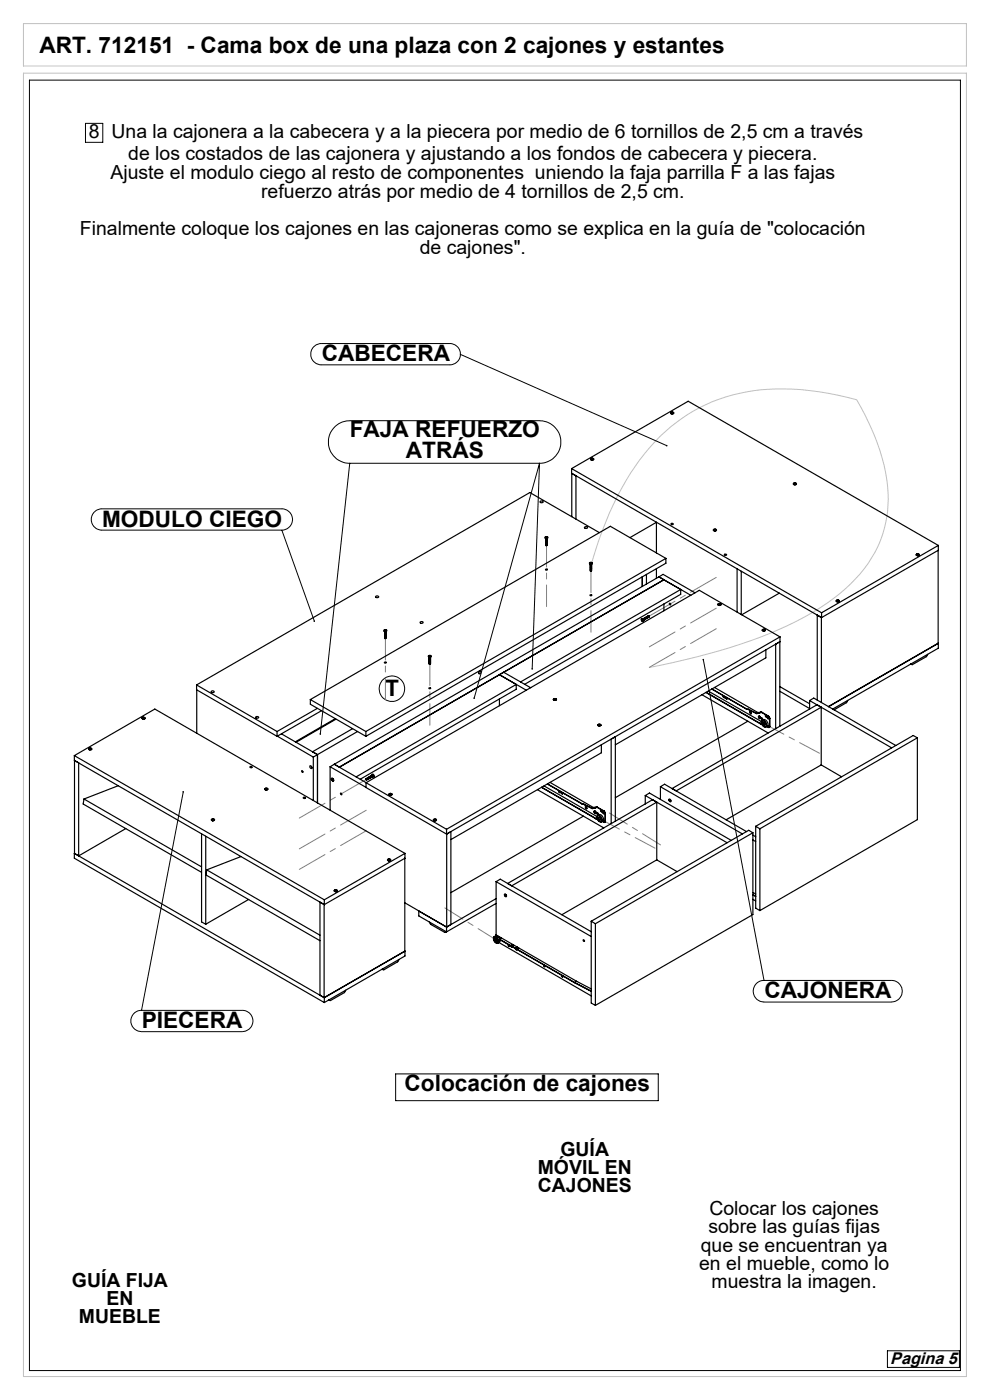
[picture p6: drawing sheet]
<svg xmlns="http://www.w3.org/2000/svg" width="210mm" height="297mm" viewBox="0 0 210 297" stroke-linecap="round" stroke-linejoin="round" font-family="sans-serif">
<path d="M5 15.5h200v276.5h-200zM5 5h200v9h-200zM125.4 119.6a66.7 66.7 0 0 1 11.3-23.4 35.5 35.5 0 0 1 29.5-13.7 61.1 61.1 0 0 1 15.5 2.3 45.3 45.3 0 0 1 6.7 19.8 24.7 24.7 0 0 1-9.1 20.4 62.6 62.6 0 0 1-22.2 11.7 160 160 0 0 1-19.4 4.9" fill="none" stroke="#c0c0c0" stroke-width=".21"/>
<g fill="none" stroke="#000" stroke-width=".21">
<path d="M6.2 17h197.5v273.8h-197.5zM18.1 26.2h3.7v4h-3.7zM66.5 73.7a2.23 2.23 0 0 1 1.7-.8h27.2a2.26 2.26 0 0 1 2.3 2.2 2.26 2.26 0 0 1-2.3 2.3h-27.2a2.25 2.25 0 0 1-2.1-1.3 2.25 2.25 0 0 1 .4-2.4zM97.6 75.2l43.8 19.3M74.2 98.3a4.5 4.5 0 0 1-4.5-4.5 4.5 4.5 0 0 1 4.5-4.6h40.2a4.5 4.5 0 0 1 4.6 4.6 4.5 4.5 0 0 1-4.6 4.5M74.2 98.3h40.2M74.2 98.3l-6.3 57.4M114.4 98.3l-13.8 49.8M114.4 98.3l-1.5 43.6M19.9 108.7a2.23 2.23 0 0 1 1.7-.8h38.2a2.26 2.26 0 0 1 2.3 2.3 2.26 2.26 0 0 1-2.3 2.3h-38.2a2.27 2.27 0 0 1-2-1.4 2.27 2.27 0 0 1 .3-2.4zM59.8 112.5l6.9 19.3M149.2 139.9l12.9 68.1"/>
<path d="M38.9 168l-8.9 46.3M28.6 214.8l1.2-.5h21.6a2.26 2.26 0 0 1 2.3 2.3 2.26 2.26 0 0 1-2.3 2.3h-21.4a2.28 2.28 0 0 1-2.1-1.6 2.28 2.28 0 0 1 .7-2.5zM160.5 208.6a2.08 2.08 0 0 1 1.6-.6h27a2.29 2.29 0 0 1 2.3 2.3 2.29 2.29 0 0 1-2.3 2.3h-27a2.3 2.3 0 0 1-2.2-1.5 2.3 2.3 0 0 1 .6-2.5zM83.9 227.8h55.7v5.7h-55.7zM188.2 286.6h15.3v3.5h-15.3z"/>
<circle cx="83.1" cy="146.1" r="2.7"/>
</g>
<path d="M115.9 115.7v13M81.8 135.4v13M125.4 121.2v12.9M91.2 140.9v13M129.2 172.5l10.9 6.8M105.2 199.4l-10.8-6.8" fill="none" stroke="#808080" stroke-width=".21" stroke-dasharray="15.2 1.3 1.3 1.3" stroke-dashoffset="10.7"/>
<path d="M137.7 130.7l14.2-8.2M137.7 137.2l14.2-8.2M137.7 141.6l14.2-8.2M77.7 165.4l-14.2 8.2M77.7 171.9l-14.2 8.2M77.7 176.2l-14.2 8.2" fill="none" stroke="#808080" stroke-width=".21" stroke-dasharray="15.2 1.3 1.3 1.3" stroke-dashoffset="8.9"/>
<path d="M162.1 153.5l11.7 6.3M138.9 179.9l-11.7-6.2" fill="none" stroke="#808080" stroke-width=".21" stroke-dasharray="15.2 1.3 1.3 1.3" stroke-dashoffset="10.5"/>
<path d="M141.3 94.4v.2l.1 .1 .2-.2zM149 139.8a.17 .17 0 0 0 .1 .3 .18 .18 0 0 0 .3-.2 .17 .17 0 0 0-.2-.1v.1v-.1zM66.6 131.7v.2l.1-.1v.1h.1v-.2zM38.7 167.9l.1 .2 .2-.1-.1-.2v.2v-.2zM100.5 148l-.1 .2 .1 .1 .1-.2v.2a.16 .16 0 0 0 .1-.2 .16 .16 0 0 0-.2-.1zM112.7 141.8l.2 .3a.17 .17 0 0 0 .1-.3 .17 .17 0 0 0-.3 0zM67.8 155.6l.1 .3v-.2v.2l.2-.1-.1-.2z" fill="#000"/>
<g fill="none" stroke="#000" stroke-width=".25">
<path d="M121.2 99.4v1l53.1 30.6M121.2 99.4l53.1 30.6M121.2 99.4l24.8-14.3 53 30.6M125.3 97.3h.1a.26 .26 0 0 1 .4-.1 .26 .26 0 0 1 .1 .3l-.2 .1a.27 .27 0 0 1-.3 0 .27 .27 0 0 1-.1-.3zM125.3 97.3l.2-.1a.27 .27 0 0 1 .3 0 .27 .27 0 0 1 .1 .3l-.1 .1a.26 .26 0 0 1-.4 0 .26 .26 0 0 1-.1-.3zM125.5 97.4v.1M125.7 97.3l-.2 .1M125.7 97.3l-.1 .2-.1-.1M125.7 97.3v.2M142.3 87.5h.1a.26 .26 0 0 1 .3-.1 .26 .26 0 0 1 .1 .3l-.1 .1a.27 .27 0 0 1-.3 0 .27 .27 0 0 1-.1-.3zM142.3 87.5h.1a.28 .28 0 0 1 .3-.1 .28 .28 0 0 1 .2 .3l-.2 .1a.26 .26 0 0 1-.3 0 .26 .26 0 0 1-.1-.3zM142.5 87.6h.1"/>
<path d="M142.5 87.6l.2 .1M142.5 87.6v.1M142.6 87.6l.1 .1M142.6 87.6v.1M114.6 106.4l.2-.1a.26 .26 0 0 1 .3 0 .26 .26 0 0 1 .1 .3h-.5l-.2-.1zM115.6 113.9h.1a.3 .3 0 0 1 .4-.1 .3 .3 0 0 1 0 .5 .3 .3 0 0 1-.4-.1zM115.7 114.2h.1M115.7 114h.2M115.7 114.1h.1M115.8 114.2l.1 .2 .2-.2M115.8 113.9l.1 .1M115.8 113.9l-.1 .1"/>
<path d="M115.8 113.9v.1M115.8 114.3h.1M115.8 115.6h.2M115.8 115.4h.2M115.8 115.3h.2M115.8 114.6h.2M115.8 114.5h.2M115.8 114.3h.2M115.8 114.9h.1M115.9 114l-.2 .1M115.9 114v.1M115.9 114.1h-.1"/>
<path d="M116 114v.1M116 114l.1 .1h-.2M116 114l-.1 .1M116 115.1l-.2 .1M116 115h-.2M116 114.9h-.2M116 113.9v.1M116 113.9l-.1 .1M116.1 114.6l-.1 .2-.3-.1 .3-.1-.1 .2h-.1M116.1 115.5l-.1 .2-.3-.1h.3v.2l-.2-.1M116.1 115.4l-.1 .2-.3-.1h.3M116.1 115.2l-.1 .2h-.3h.3"/>
<path d="M116.1 115.1l-.1 .2h-.3l.3-.1M116.1 115l-.1 .1h-.3h.3M116.1 114.8l-.1 .2h-.3l.3-.1M116.1 114.7l-.1 .2h-.3l.3-.1M116.1 114.4l-.1 .2h-.3l.3-.1M116.1 114.3l-.1 .2-.3-.1h.3M116.1 114.2h-.3M121.3 109.6v-9.2l.9 .5v9.2M124 111.8h.1a.3 .3 0 0 1 .4-.1 .3 .3 0 0 1 0 .4 .3 .3 0 0 1-.4-.1zM125 119.4l.2-.1a.28 .28 0 0 1 .3 0 .28 .28 0 0 1 .1 .3l-.1 .1a.28 .28 0 0 1-.3 0 .28 .28 0 0 1-.2-.3zM125.1 119.6l.1 .1M125.2 119.4l.1 .2"/>
<path d="M125.2 119.4h.1M125.2 119.4l.1 .1M125.3 119.7h.1M125.3 119.9v.1M125.3 119.5l-.1 .1 .1-.1M125.3 119.5h.1M125.3 119.4v.1M125.4 119.9l-.1 .1M125.4 119.8h-.1M125.4 119.5v.1M125.4 119.5l.1 .1-.2-.1M125.4 119.5h-.1"/>
<path d="M125.4 119.4v.1M125.4 119.4h-.1M125.4 119.4h.1M125.5 119.7l-.2 .2h-.1a.18 .18 0 0 1 .2-.1 .18 .18 0 0 1 0 .3 .18 .18 0 0 1-.2-.1h.2M125.5 119.7l-.2 .1-.1-.1M125.6 119.6l-.4 .1M127.1 113l-14.7-8.5-70.7 40.8M133.6 114l5.6-3.2v6.5M141.3 118.5v1l-63.7 36.7M141.3 118.5l-63.7 36.7M141.3 118.5l-11.8-6.8-63.7 36.7M151.3 112.4l.3-.1a.22 .22 0 0 1 .3 0 .22 .22 0 0 1 0 .3h-.4z"/>
<path d="M151.3 112.4l.1-.1a.3 .3 0 0 1 .5-.1 .3 .3 0 0 1 0 .5 .3 .3 0 0 1-.5-.1zM151.6 112.4h.1M151.6 112.4v.1l.2-.1h-.1M151.6 112.4v.1M151.7 112.4v.1M153.7 117.6l.3-.1 .1 .3h-.4zM168.3 102.6l.1-.1a.28 .28 0 0 1 .4-.1 .28 .28 0 0 1 0 .5 .28 .28 0 0 1-.4-.1zM168.4 102.5h.4a.21 .21 0 0 1 .1 .3 .21 .21 0 0 1-.3 .1 .22 .22 0 0 1-.3-.1 .22 .22 0 0 1 .1-.3zM168.5 102.6h.2M168.5 102.6v.1h.2v-.1M168.5 102.6v.1M168.7 102.6v.1"/>
<path d="M194.3 117.6l.3-.1a.24 .24 0 0 1 .3 0 .24 .24 0 0 1 0 .3l-.3 .1zM194.4 117.5h.2a.24 .24 0 0 1 .3 0 .24 .24 0 0 1 0 .3l-.1 .1a.24 .24 0 0 1-.4 0 .24 .24 0 0 1 0-.4zM194.6 117.6v.2M194.7 117.6h-.1M194.7 117.6l.1 .2-.2-.2M194.7 117.6v.2M199 115.7v21.8l-22.4 12.9M199 115.7l-24.7 14.3M199 116.7l-24.7 14.3M79.7 126.5l.2-.1a.22 .22 0 0 1 .3 0 .22 .22 0 0 1 0 .3l-.4 .1zM81.4 133.7l.2-.1a.28 .28 0 0 1 .3 0 .28 .28 0 0 1 .1 .3h-.1a.28 .28 0 0 1-.3 .1 .28 .28 0 0 1-.2-.3zM81.5 133.9l.1 .1"/>
<path d="M81.6 133.7h.1M81.6 133.7l.1 .1M81.7 134h.1M81.7 135.3h.1M81.7 134.5h.1M81.7 134.3h.1M81.7 135.5h.1M81.7 133.8h.1M81.7 134.1h.1M81.7 134.9h.1M81.7 135.4v.1M81.7 133.8h-.1h.1"/>
<path d="M81.7 133.7v.1M81.8 135.1l-.1 .1M81.8 135h-.1M81.8 134.9h-.1M81.8 134.7l-.1 .1M81.8 134.6h-.1M81.8 134.2h-.1M81.8 134.1h-.1M81.8 135.4v.1M81.8 133.8h.1h-.2M81.8 133.8h-.1M81.8 133.7v.1"/>
<path d="M81.8 133.7h-.1M81.9 135.3l-.1 .1h-.2h.2M81.9 135.1l-.2 .2h-.1l.2-.1M81.9 135l-.2 .2-.1-.1h.2M81.9 134.8l-.1 .2h-.2l.2-.1M81.9 134.7l-.1 .2-.2-.1h.2M81.9 134.6l-.1 .2-.2-.1h.2M81.9 134.4l-.1 .2h-.2l.2-.1M81.9 134.3l-.1 .2-.2-.1h.2M81.9 134.2l-.2 .2-.1-.1h.2M81.9 134l-.2 .2h-.1l.2-.1M81.9 133.9l-.2 .2-.1-.1"/>
<path d="M82 133.9l-.4 .1M89.1 132l.1-.1a.3 .3 0 0 1 .4-.1 .3 .3 0 0 1 0 .5 .3 .3 0 0 1-.4-.1zM90.9 139.1h.1a.27 .27 0 0 1 .3-.1 .27 .27 0 0 1 .1 .3l-.3 .1zM90.9 139.3l.2 .1M91.1 139.1l.1 .1M91.1 139.1v.1M91.1 139.4h.1M91.1 139.7h.1M91.1 139.2v.1M91.1 139.2h.1M91.2 139.2l.1-.1-.3 .2 .2-.1M91.2 139.2l.1 .1-.1-.1"/>
<path d="M91.2 139.2h.1M91.2 139.2v.1M91.3 139.9h-.2M91.3 139.8h-.2M91.3 139.6l-.2 .1M91.3 139.5h-.2M91.3 139.9l-.1 .2-.2-.1h.3M91.3 139.7l-.1 .2h-.2l.3-.1M91.3 139.6v.2l-.3-.1h.3M91.3 139.4l-.1 .3-.2-.1h.3M91.3 139.4l-.1 .1-.1-.1M91.4 139.3l-.3 .1"/>
<path d="M125.2 126.2h.3a.17 .17 0 0 1-.2 .2 .17 .17 0 0 1-.1-.2zM125.3 121h.1M125.3 120.3h.1M125.3 120.2h.1M125.3 120h.1M125.3 121.1h.1M125.3 120.5h.1M125.3 120.9h.1M125.4 120.9h-.1M125.4 120.7l-.1 .1M125.4 120.6h-.1M125.4 120.4l-.1 .1"/>
<path d="M125.5 121l-.1 .1h-.2h.2M125.5 120.7l-.2 .2-.1-.1a.18 .18 0 0 1 .2-.1 .18 .18 0 0 1 0 .3 .18 .18 0 0 1-.2 0l.2-.1M125.5 120.5l-.1 .2h-.2l.2-.1M125.5 120.2l-.1 .1h-.2h.3l-.1 .2-.2-.1 .3 .1-.3 .1v-.1h.2M125.5 120l-.1 .2h-.2l.2-.1M136.1 131.3l.2 .1a.23 .23 0 0 1 .2 .2 .23 .23 0 0 1-.2 .2l-.3-.3zM136.1 131.5l.3 .1M136.1 131.5l.1 .1M136.2 131.5h.1M136.2 131.5h-.1M136.2 131.6v.1M136.2 131.3l.3 .2"/>
<path d="M136.2 122.4v2M136.3 131.6l.1 .1zM136.3 131.5l-.1-.1v.3M136.3 131.5l-.1 .1M136.3 131.7h-.1M136.3 131.3h.2v.2M136.4 131.3h.2l.1 .2-.2-.2M136.4 131.4l.1 .1M136.5 131.3l.1 .2M136.5 131.5h.1M136.5 131.5v.2M136.5 131.2h.2l.1 .2-.2-.2"/>
<path d="M136.6 131.3l.1 .1M136.7 131.2l.1 .1M136.8 131.1l.1 .1M136.9 131.1l.1 .2a.17 .17 0 0 0-.1-.3 .17 .17 0 0 0-.2 .2 .17 .17 0 0 0 .2 .2l-.2-.3-.1 .1M136.9 131.1l.2 .1M136.9 131.2v.1M137 131l.2-.1 .1 .3a.17 .17 0 0 1-.2-.2 .17 .17 0 0 1 .2-.2 .17 .17 0 0 1 .1 .3l-.2-.1 .1-.2 .1 .2M137 131l.1 .2v-.1h-.2M137 131.2h.1M137.1 131l.1 .1M137.1 121.8v2.1M137.2 130.9l.1 .2"/>
<path d="M137.3 130.8l.2-.1 .1 .2-.2-.1M137.3 130.8l.2 .2-.1-.2h-.2M137.4 130.8l.1 .1M137.4 130.7h.3l.1 .2-.2-.2M137.5 130.7l.1 .2M137.6 130.7h.2l-.1 .1M139.2 120.6v2.1M139.8 122.4l6.7 3.9M139.8 122.4l.9-.6 6.7 4M139.8 122.4l1 .6M139.8 122.4l-68.9 39.7M140.8 123l-68.8 39.7-1.1-.6"/>
<path d="M140.8 123h.1M140.8 128.1v1.5M140.8 123l-33.9 19.6M140.8 123l3.6 2.1M144.4 125.1l-34 19.6M144.4 125.1v1l-33.1 19.1M152.3 128.1h.2a.26 .26 0 0 1 .3 0 .26 .26 0 0 1 .1 .2l-.5 .1-.1-.1zM152.4 128.1h.1a.23 .23 0 0 1 .3 0 .23 .23 0 0 1 .1 .3h-.2a.24 .24 0 0 1-.3 0 .24 .24 0 0 1 0-.3zM152.5 128.2h.2M152.5 128.2v.1M152.7 128.2l-.2 .1M152.7 128.2v.1"/>
<path d="M156.4 120.7v9.2M157.2 121.2v9.1M161.7 133.6h.1a.3 .3 0 0 1 .4-.2 .3 .3 0 0 1 0 .5 .3 .3 0 0 1-.4-.1zM161.7 133.6l.3-.1a.23 .23 0 0 1 .3 .2 .23 .23 0 0 1-.3 .2l-.3-.1zM162 133.6l-.1 .1 .2-.1M162 133.6h.1M162 133.6v.1M162.1 133.6v.1M162.5 137.9v1.7l-32 18.4M165.3 125.8l-8 4.6M165.5 135.1l-17.2-9.9-70.7 40.8M165.5 135.1v1l-70.8 40.8"/>
<path d="M165.5 135.1l-70.8 40.8M174.2 131l-.8-.5v18M174.3 130l-.1 19M177.4 127.4l.1-.1a.28 .28 0 0 1 .4 0 .28 .28 0 0 1 0 .4 .28 .28 0 0 1-.4-.1zM177.4 127.4l.2-.1a.23 .23 0 0 1 .3 0 .23 .23 0 0 1 .1 .3h-.1a.29 .29 0 0 1-.3 .1 .29 .29 0 0 1-.2-.3zM177.6 127.4h.1M177.6 127.4v.1l.2 .1-.1-.2M177.6 127.4v.1M177.7 127.4v.2M196.8 138.8l-.3 .5-3 1.7-.2-.2M18.8 158.8l.2-.1a.24 .24 0 0 1 .3 0 .24 .24 0 0 1 .1 .3l-.4 .1zM18.8 158.8l.2-.1a.23 .23 0 0 1 .3 0 .23 .23 0 0 1 .1 .3h-.1a.29 .29 0 0 1-.3 .1 .29 .29 0 0 1-.2-.3z"/>
<path d="M19 158.8v.1l.2 .1v-.2M19 158.8h.2M19 158.8v.1M19.2 158.8v.2M30.2 152.3l.2-.1a.23 .23 0 0 1 .3 0 .23 .23 0 0 1 0 .3 .29 .29 0 0 1-.4 .1 .29 .29 0 0 1-.1-.3zM30.2 152.3v-.1a.28 .28 0 0 1 .5-.1 .28 .28 0 0 1 0 .5 .28 .28 0 0 1-.5-.1zM30.3 152.3v.1h.3l-.1-.1M30.3 152.3h.2M30.3 152.3v.1M30.5 152.3v.1M41.7 145.3l17.1 9.9M41.7 145.3v1l17.1 9.9"/>
<path d="M41.7 146.4v9.1M44.8 146.7l.2-.1a.22 .22 0 0 1 .3 0 .22 .22 0 0 1 0 .3h-.4zM54.2 152.1h.6a.3 .3 0 0 1-.3 .3 .3 .3 0 0 1-.3-.3zM58.8 155.2v1M58.8 156.2l7.7 4.4M59.7 155.7l7.6 4.4M65.8 148.4l11.8 6.8M65.8 148.4v1l11.8 6.8M67.3 150.3l-8.5 4.9M68.2 150.8l-9.4 5.4M71.1 152.5l-8.4 4.9M71.3 152.6l-8.5 4.9"/>
<path d="M74.8 154.6l-8.5 4.9 1 .6M75.8 155.2l-8.5 4.9M77.6 155.2v1M81.5 140.5h.4a.18 .18 0 0 1-.2 .2 .18 .18 0 0 1-.2-.2zM90.9 146l.3-.1 .2 .1zM91.1 140.9h.1M91.1 140.2h.2M91.1 140h.2M91.1 140.6h.1M91.3 140.7l-.2 .1M91.3 140.6h-.2M91.3 140.4l-.2 .1"/>
<path d="M91.3 140.3h-.2M91.3 140.9h-.2M91.3 140.7l-.1 .2-.2-.1h.3M91.3 140.5v.2h-.3l.3-.1M91.3 140.4l-.1 .2-.2-.1h.3M91.3 140.3l-.1 .2-.2-.1h.3M91.3 140.2l-.1 .1h-.2h.3M91.3 140l-.1 .2h-.2l.3-.1M101.7 142.4a.19 .19 0 0 1 .3 0 .19 .19 0 0 1 0 .3 .24 .24 0 0 1-.1 .2 .24 .24 0 0 1-.3-.1zM105.9 143.1v.1M105.9 148.3v1.4M105.9 143.1l5.8 3.3"/>
<path d="M105.9 143.2l3.6 2M106.9 142.6l-1 .5M106.9 142.6l5.7 3.3M109.5 145.2v1l-33.1 19.1M109.5 145.2l-34 19.6M117.4 148.3l.2-.1a.26 .26 0 0 1 .3 0 .26 .26 0 0 1 .1 .3l-.5 .1zM117.4 148.3l.3-.1a.22 .22 0 0 1 .3 0 .22 .22 0 0 1 0 .3h-.5zM117.7 148.3l-.1 .1h.3l-.1-.1M117.7 148.3h.1M117.7 148.3v.1M117.8 148.3v.1M126.8 153.7h.1a.3 .3 0 0 1 .4-.1 .3 .3 0 0 1 0 .5 .3 .3 0 0 1-.4-.2z"/>
<path d="M126.9 153.7l.1-.1a.25 .25 0 0 1 .3 0 .25 .25 0 0 1 .1 .3l-.1 .1a.28 .28 0 0 1-.3 0 .28 .28 0 0 1-.1-.3zM127.1 153.7l-.1 .2 .2-.1M127.1 153.7l.1 .1M127.1 153.7v.2M127.2 153.8v.1M127.6 158v1.7l-32 18.4M148.9 147.4l14 8.1M149.7 146.9l11.6 6.7M149.8 146.9l11.5 6.6M150.2 146.6l11.3 6.5M151 146.2l7.3 4.2M151.6 145.8l9.2 5.4"/>
<path d="M153.4 147.6v.3l.3 .2v-.3M153.5 147.6l.2 .4M154.2 148.1v.2h-.1l-.1-.3 .2 .3M158.3 150.4l.5 .1M158.3 150.4h.1M158.6 153l-28.1 16.2M158.8 150.5l1.7 .9 .6-.1M158.8 150.5h.1M158.8 150.5l1.7 .8M159.1 150.8v-.1v.4M159.1 150.8v.4M159.1 151.1l.2 .3"/>
<path d="M159.1 150.8h.1M159.1 151.1v.1M159.3 150.8v.6l-.2-.2M160.8 151.2l-.3 .1M160.9 151.9a.28 .28 0 0 1 .4 .2 .28 .28 0 0 1-.2 .4zM161 152.1h.1M161 152.1l.1 .1M161 152.1l.3 .1M161.1 152.1v-.1v.3M161.1 152.2v.1M161.1 152.2h.2M161.1 151.2l-.6 .1"/>
<path d="M161.1 151.2v.1M161.1 152.1h.1M161.1 152.3h.1M161.2 152.2h-.1M161.3 153.5h.1M161.3 153.6l.3 .1M161.3 153.5v.1M161.4 153.5l.2 .1M161.4 151.1h.1M161.4 151.1l-.3 .1M161.4 151.1l.1 .1M161.5 151.1l1.4 .8"/>
<path d="M161.5 151.2l-.4 .1M161.5 151.1h.1M161.5 151.1h-.1M161.5 151.1l-.7 .1M161.5 153.4l-.1 .1M161.5 153.3l-.2 .2M161.5 151.1l1.5 .8M161.6 152.9a.84 .84 0 0 1 .8 .4 .84 .84 0 0 1-.1 1l-.3-.2a1.01 1.01 0 0 1-.4-1.2zM161.6 152.3l.2 .3M161.6 153a.75 .75 0 0 1 .8 .3 .75 .75 0 0 1-.1 .9l-.6-.4-.2-.6zM161.6 152.9a.86 .86 0 0 1 1 0 .86 .86 0 0 1 .3 1l-.4 .3M161.7 152.9a.86 .86 0 0 0 .7 1.2"/>
<path d="M161.9 153.3h.3v.5M161.9 153.3h.2l.1 .4a.28 .28 0 0 1-.3 0 .28 .28 0 0 1 0-.4zM162.3 151.8h.3v.3zM162.4 151.8l.2 .3M162.6 154.1l.5 .3 .1-.2M162.8 152.1h.1l.1 .4-.2-.2M162.8 152.1v.2M162.8 152.3l.2 .2M162.8 152.3h.1M162.9 151.9l.3 .5M163 151.9l.3 .5M163 151.9h-.1"/>
<path d="M163.1 154v.2M163.1 154l.1 .1M163.1 154.2h.1M163.2 154.1l-.1 .1M163.2 154.1l.1 .1M163.2 154.3h.1M163.2 152.4v1.7M163.3 154.2l-.1 .1M163.3 152.4h-.1M163.3 152.4l-.1 1.7M163.3 154.2h-.1M165.4 154.1v-18l-.9 .6v17.9"/>
<path d="M165.4 145.7l6.3 3.6M165.4 146.6l6.3 3.7M171.7 148.6v1.8M171.7 148.6l17.4 10M171.7 148.6l.9-.5 17.4 10M174.2 150v12.3M175.7 149.9l23.3-13.4zM179.8 148.6l-.2 .4-2.7 1.6M193.2 140.9l.2 .1M194.6 156.5v17.4l-33.4 19.3M194.6 156.5l-.9-.5-33.4 19.3M194.6 156.5l-33.4 19.3"/>
<path d="M15.8 160.3l17-9.9 53.1 30.6M15.8 160.3l53 30.6M15.8 160.3v1l53 30.6M15.8 161.3l.9 .5v19.8l-.9-.6zM17.8 169.5l-.2 1.1 25.2 14.5M17.8 169.5l25 14.4M25.1 166.7l-7.3 2.8M26.7 175.8l-10 5.8M42.8 176.9v18.7l.8 .5M43.6 177.4v18.7M44.8 173.9l.2-.2a.26 .26 0 0 1 .3 0 .26 .26 0 0 1 .1 .3l-.3 .1zM44.9 173.8l.1-.1a.27 .27 0 0 1 .4 0 .27 .27 0 0 1 .1 .3l-.2 .1a.28 .28 0 0 1-.3 0 .28 .28 0 0 1-.1-.3z"/>
<path d="M45.1 173.9h.2l-.2 .1zM45.2 173.8v.2M56.2 167.4l.2-.2a.23 .23 0 0 1 .3 0 .23 .23 0 0 1 .1 .3h-.1a.32 .32 0 0 1-.5-.1zM56.2 167.3l.5-.1a.18 .18 0 0 1 .1 .2 .18 .18 0 0 1-.2 .2l-.4-.1zM56.4 167.3l-.1 .1 .3 .1-.1-.2M56.4 167.3h.1M56.4 167.3v.1M56.5 167.3v.2M64 163.5h.2v.4zM64.3 169.2l.3-.1 .2 .2-.3 .1zM65.8 162.5h.2l.2 .3a.19 .19 0 0 1-.1 .3 .19 .19 0 0 1-.3-.2zM66.5 160.6v9.2"/>
<path d="M67.3 160.1l-.8 .5M67.3 160.1v10.3M70 162.7l7.6 4.3M70 162.7v9.2M70.3 165.2a.28 .28 0 0 1 .4 .1 .28 .28 0 0 1-.1 .4zM70.3 165.1l.4 .1 .1 .4a.32 .32 0 0 1-.4-.1 .32 .32 0 0 1-.1-.4zM70.4 165.3l.2 .1-.1 .1M70.4 165.3l.1 .2M70.5 165.3h-.1M70.6 165.4l-.1 .1M70.9 162.1l6.8 3.9M70.9 162.1l-.9 .6"/>
<path d="M72.2 168.2l.2 .1 .1 .3-.3-.1zM77.6 165.3l.2-.1 .1 .2h-.1M77.6 165.3l.1 .1M77.6 165.3h.1M77.6 166v1.1M77.6 166l17.1 9.9M77.6 167.1l17.1 9.8M77.8 165.2l.1 .1M77.8 165.2l.2 .2-.1-.3-.2 .1M77.9 165.2l.1 .1M78 165.1l.1 .1M78.1 165l.1 .2a.17 .17 0 0 0-.1-.2 .17 .17 0 0 0-.2 .1 .17 .17 0 0 0 .2 .2l-.1-.2h-.2"/>
<path d="M78.1 165l.1-.1 .2 .3-.2-.2M78.1 165l.1 .1M78.2 164.9h.2l.1 .2-.2-.2M78.2 165.1h.1M78.2 165l.2 .1M78.3 164.8h.2l.1 .3-.2-.3M78.4 164.9l.1 .1M78.4 164.8l.2-.1 .1 .3-.2-.2M78.5 164.8l.1 .2M78.5 164.7h.2l.1 .2-.2-.2M78.6 164.7l.1 .2M78.6 164.6h.2l.1 .2-.1-.2"/>
<path d="M78.7 164.7l.1 .1M78.8 164.6h.2v.2l-.1-.2M78.8 164.6l.1 .1M78.9 164.3a.29 .29 0 0 1 .4 .1 .29 .29 0 0 1-.1 .4zM79 164.5h.1M79 164.5l.1 .2M79.1 164.7h.1M82.5 168.5l.2-.2a.22 .22 0 0 1 .3 .1 .22 .22 0 0 1 0 .3h-.3zM82.6 168.4l.1-.1a.24 .24 0 0 1 .4 0 .24 .24 0 0 1-.1 .4l-.4-.1zM82.8 168.4l-.1 .2h.3l-.1-.2M82.8 168.4h.1M82.8 168.4v.2"/>
<path d="M82.9 168.4v.2M91.9 173.9l.2-.1a.27 .27 0 0 1 .3 0 .27 .27 0 0 1 .1 .3h-.1a.28 .28 0 0 1-.3 .1 .28 .28 0 0 1-.2-.3zM92 173.8a.27 .27 0 0 1 .4-.1 .27 .27 0 0 1 .1 .4h-.1a.28 .28 0 0 1-.3 .1 .28 .28 0 0 1-.1-.4zM92.1 174h.3zM92.2 173.9v.1M94.7 175.9v1M94.8 176.9l.8-.5v19.7l-.8 .6zM114 167.5l14.1 8.1M114.9 167l11.5 6.7M114.9 167l11.5 6.6M115.4 166.7l11.2 6.5M116.1 166.3l7.4 4.3"/>
<path d="M116.1 166.3l7.4 4.2M116.7 166l9.2 5.3M118.8 167.9v.3l-.3-.4 .1-.1v.4l.3 .1M119.1 168.1l.1 .3h.1v-.2M119.1 168.1l.2 .3M119.1 168.1h.1M123.5 170.5l.4 .1M123.5 170.5v.1M123.5 170.6l.4 .1M123.8 173.1l-28.2 16.3M123.9 170.7l1.7 .9 .6-.2M123.9 170.6v.1"/>
<path d="M123.9 170.6l1.7 .8M124.2 171v.3M124.2 171.3l.3 .3M124.2 170.9v.1M124.2 171.3h.1M124.4 171l.1 .6-.3-.3M125.9 171.3l-.3 .1M126 172l.3 .1a.25 .25 0 0 1 .2 .3 .25 .25 0 0 1-.2 .2l-.3-.4zM126.1 172.1l.2 .1v.3l-.2-.1zM126.1 172.3l.3 .1M126.1 172.3h.1M126.2 172.2h.1"/>
<path d="M126.2 172.2l-.1 .1M126.2 172.3v.2M126.2 171.3l-.6 .1M126.2 171.3v.1M126.3 172.2l-.1-.1v.4M126.3 172.4h.1zM126.3 172.3h-.1M126.3 172.4l-.1 .1M126.4 173.6h.1M126.4 173.7h.1M126.4 173.6v.1M126.4 173.7l.4 .1"/>
<path d="M126.5 173.6l.2 .1M126.5 171.2l-.3 .1M126.5 171.2h.1M126.5 171.2l.1 .1M126.6 171.2l1.5 .9M126.6 171.3l-.4 .1M126.6 171.2h.1M126.6 171.2h-.1M126.6 171.2l-.7 .1M126.6 173.5l-.2 .1M126.6 171.2l1.5 .8M126.6 173.6h-.1"/>
<path d="M126.7 172.4l.2 .4M126.7 173a.84 .84 0 0 1 .9 .4 .84 .84 0 0 1-.1 1l-.6-.4a.81 .81 0 0 1-.2-1zM126.8 173.1a.77 .77 0 0 1 .7 .4 .77 .77 0 0 1 0 .8 .86 .86 0 0 1-.7-1.2zM126.8 173a.8 .8 0 0 1 .9 0 .8 .8 0 0 1 .3 .8v.3l-.4 .3M126.8 172.5l.1 .1M126.9 173a.84 .84 0 0 0 .7 1.3M127 173.4l.2 .1a.23 .23 0 0 1 .2 .2 .23 .23 0 0 1-.2 .2l-.2-.2zM127.1 173.4l.3 .2-.1 .3M127.1 173.4h-.1M127.5 171.9l.2 .4M127.7 174.3l.4 .2 .2-.2M127.9 172.3h.2v.3l-.2-.2"/>
<path d="M127.9 172.3v.1M127.9 172.3l.1 .1M128 172.4l.1 .2M128 172.4h-.1M128.1 172.1l.2 .5M128.1 172l.3 .5M128.1 172v.1M128.2 174.2v.1M128.2 174.2l.2 .1M128.2 174.3h.1M128.3 174.4v.1M128.3 172.6v1.6h-.1"/>
<path d="M128.4 174.3l-.1 .1M128.4 172.5l-.1 .1M128.4 172.5v1.7l-.2 .1M128.4 174.3h-.1M130.5 174.2v-17.9l-.9 .5v17.9M136.9 168.8v1.8M136.9 168.8l17.3 10M136.9 168.8l.9-.6 17.3 10.1M139.3 170.2v12.2M140.1 166.9l.9-.5 17.4 10M140.1 166.9l17.4 10M140.1 166.9v2.7"/>
<path d="M141.9 169.5l.3 .1a.24 .24 0 0 1 .2 .3 .24 .24 0 0 1-.2 .2l-.3-.2zM142 169.6l.2 .1v.3l-.2-.1zM142.1 169.8l-.1-.1 .2 .2M142.1 169.7v-.1v.4v-.2M142.1 169.8h.1M142.2 169.9h.1M142.6 167.3l30.7-17.8 .9 .5-30.8 17.8zM159.7 176.7l-.9-.6-33.4 19.3M159.7 176.7l-33.4 19.3M159.7 176.7v17.3l-33.4 19.3M159.7 177.2l.6 .3M159.7 178.2l.6 .3"/>
<path d="M160.3 175.3v17.3l.9 .6M160.3 175.3l.9 .5M161.2 175.8v17.4M174.2 162.3l4.3 2.5M174.2 162.3l-20.2 11.6M15.8 181v1.1l53 30.6M15.8 181l53 30.7M15.8 181h.1M43.9 184.5l-.2 1.1 24.2 14M43.9 184.5l24 13.9M51.1 181.7l-7.2 2.8M52.7 190.8l-9.1 5.3"/>
<path d="M68.8 191.9l-.9-.5v19.7l.9 .5M68.8 190.9v21.8M70.9 188.9l.1-.1a.26 .26 0 0 1 .4-.1 .26 .26 0 0 1 0 .4h-.4zM70.9 188.8h.2a.26 .26 0 0 1 .3 0 .26 .26 0 0 1 .1 .3l-.2 .1a.25 .25 0 0 1-.3-.1 .25 .25 0 0 1-.1-.3zM71.1 188.9v.1M71.3 188.9v.1l-.2-.1M71.3 188.9h-.2M71.3 188.9v.1M82.3 182.3l.1-.1a.27 .27 0 0 1 .3 0 .27 .27 0 0 1 .1 .3l-.3 .1-.3-.1zM82.3 182.3l.1-.1a.27 .27 0 0 1 .3 0 .27 .27 0 0 1 .1 .4h-.1a.24 .24 0 0 1-.4 0 .24 .24 0 0 1 0-.3zM82.4 182.4v.1M82.6 182.3l-.1 .2-.1-.1"/>
<path d="M82.6 182.3l-.2 .1M82.6 182.3v.2M85.9 182.1v19.7M85.9 191.5l8.9 5.2M85.9 181l-17.1 9.9M85.9 181v1.1l-17.1 9.8M88.8 193.3h.1M88.8 193.3l5.9 3.4M88.8 193.3v1l5.9 3.4M91.1 195.6l.3 .5 2.9 1.7 .3-.2M94.7 197.7l-.2 .1M94.7 196.7v1"/>
<path d="M104.8 198.7a.86 .86 0 0 1 .8 .5 .86 .86 0 0 1-.1 .9 .96 .96 0 0 1-.7-1.4zM104.8 198.7a.73 .73 0 0 1 .8-.1 .73 .73 0 0 1 .4 .6M104.8 198.8a.75 .75 0 0 1 .8 .4 .75 .75 0 0 1-.1 .9 .92 .92 0 0 1-.7-1.3zM104.9 198.8a.86 .86 0 0 0 .7 1.2M105 199.2l.3 .1 .1 .3a.31 .31 0 0 1-.3-.1 .31 .31 0 0 1-.1-.3zM105.1 199.1l.3 .2v.4M105.2 198.4v.1M105.2 198.4l1.1 .6-.3 .2M105.2 198.3v.1M105.2 198.3l17.1 9.9M105.2 190.6l-10.5 6.1M105.2 191.7l-10.5 6"/>
<path d="M105.2 187v11.3M105.2 187l20.2 11.7M105.2 187l.9-.5 19.3 11.2M105.8 200l19.6 11.3M106 199.2l2.4 1.6M106 199.2l2.3 1.4M106 199.4v.4l-.4 .3M107 189.7l.4 .1a.25 .25 0 0 1 .1 .2 .25 .25 0 0 1-.2 .2l-.3-.2zM107.1 189.8l.3 .3zM107.1 189.8h.2v.3l-.2-.1zM107.1 189.9h.1M107.2 189.8v.3"/>
<path d="M107.2 190h.2M107.2 189.9h.1M107.2 189.9v.1M107.7 187.4l30.7-17.8 .9 .6-30.8 17.7zM123.7 199.4l.3 .2-.1 .1zM125.4 195.4v17.4l.9 .5M125.4 195.4l.9 .6M126.3 196v17.3M139.3 182.4l4.4 2.5M139.3 182.4l-20.1 11.7M159.7 189.8l.6 .3M159.7 189.3l.6 .3"/>
<path d="M159.7 189.9l.6 .3M159.7 190.8l.6 .3M69.7 212.1l.2 .1M73.3 210.1l-.2 .5-3 1.7-.3-.2M81.1 205.6l.1 .1M84.6 203.5l-.3 .5-2.9 1.7-.3-.1M85.9 201.8l-17.1 9.8M85.9 201.8h.1M85.9 201.8v1l-17.1 9.9M85.9 201.8l-17.1 9.9M108 200.5v.3l-.2-.3v-.1l.3 .3M108.3 200.6l.1 .1"/>
<path d="M108.4 200.8l.2 .1M108.4 200.7v.1M108.4 200.8h.2M108.6 200.8h.1M108.7 200.9h.1M108.7 200.4h.1M108.7 200.9h-.1M108.7 200.4l.3 .2M108.7 200.4l-.4 .2M108.7 200.9l.6 .3 .2 .3 .2-.1M108.7 200.8l.6 .4M108.7 200.4l-.3 .3"/>
<path d="M108.7 200.4l.1 .2M108.8 200.6h.1M108.8 200.6l-.4 .2M109 200.6l-.4 .2M109 200.6l-.3 .2M109.3 201.2h.1M109.4 201.2v.1M109.4 201.3l.2 .1M109.6 201.4h.1M109.6 200.9l.1 .1M109.6 200.9l.4 .3M109.6 200.9l-.3 .3"/>
<path d="M109.7 201.4l12.2 7.1 3.5 1.8M109.7 201.4l12.2 7M109.7 201l-.3 .2M109.7 201l.1 .1M109.8 201.1l.1 .1M109.8 201.1l-.4 .2M110 201.2l-.4 .2M110 201.2l-.3 .2M115.4 204.7l.1 .4h.1v-.3M115.4 204.7l.2 .4M119.3 207v.3l-.2-.4 .3 .4M121.9 208.4l3.5 1.9"/>
<path d="M122.3 208.2l-.4 .2M122.3 208.2l3.1 1.6"/>
<circle cx="142.6" cy="111.1" r=".2"/>
<circle cx="115.9" cy="120.8" r=".18"/>
<circle cx="142.1" cy="128.2" r=".19"/>
<circle cx="161.1" cy="152.2" r=".2"/>
<circle cx="161.6" cy="152.5" r=".17"/>
<circle cx="53.2" cy="162.8" r=".2"/>
<circle cx="77.7" cy="165.4" r=".07"/>
<circle cx="126.7" cy="172.7" r=".17"/>
<circle cx="127.6" cy="172.1" r=".17"/>
</g>
<g font-size="4.8">
<text x="8.4" y="11.2">ART. 712151 - Cama box de una plaza con 2 cajones y estantes</text>
<text x="68.2" y="76.6">CABECERA</text>
<text x="74.2" y="92.6">FAJA REFUERZO</text>
<text x="86.1" y="97.1">ATRÁS</text>
<text x="21.6" y="111.7">MODULO CIEGO</text>
<text x="81.7" y="147.6">T</text>
<text x="162.1" y="211.8">CAJONERA</text>
<text x="30.1" y="218.1">PIECERA</text>
<text x="85.8" y="231.5">Colocación de cajones</text>
</g>
<g font-size="4.1">
<text x="18.9" y="29.2">8</text>
<text x="23.7" y="29.2">Una la cajonera a la cabecera y a la piecera por medio de 6 tornillos de 2,5 cm a través</text>
<text x="27.2" y="33.9">de los costados de las cajonera y ajustando a los fondos de cabecera y piecera.</text>
<text x="23.4" y="37.9">Ajuste el modulo ciego al resto de componentes uniendo la faja parrilla F a las fajas</text>
<text x="55.4" y="41.9">refuerzo atrás por medio de 4 tornillos de 2,5 cm.</text>
<text x="17" y="49.9">Finalmente coloque los cajones en las cajoneras como se explica en la guía de &quot;colocación</text>
<text x="89" y="53.9">de cajones&quot;.</text>
<text x="118.9" y="245.2">GUÍA</text>
<text x="114.1" y="249">MÓVIL EN</text>
<text x="114.1" y="252.9">CAJONES</text>
<text x="150.5" y="257.8">Colocar los cajones</text>
<text x="150.3" y="261.7">sobre las guías fijas</text>
<text x="148.3" y="269.4">en el mueble, como lo</text>
<text x="148.7" y="265.5">que se encuentran ya</text>
<text x="15.3" y="273">GUÍA FIJA</text>
<text x="151" y="273.3">muestra la imagen.</text>
<text x="16.7" y="280.8">MUEBLE</text>
<text x="22.6" y="276.9">EN</text>
</g>
<text font-size="3.6" x="188.8" y="289.3">Pagina 5</text>
</svg>
